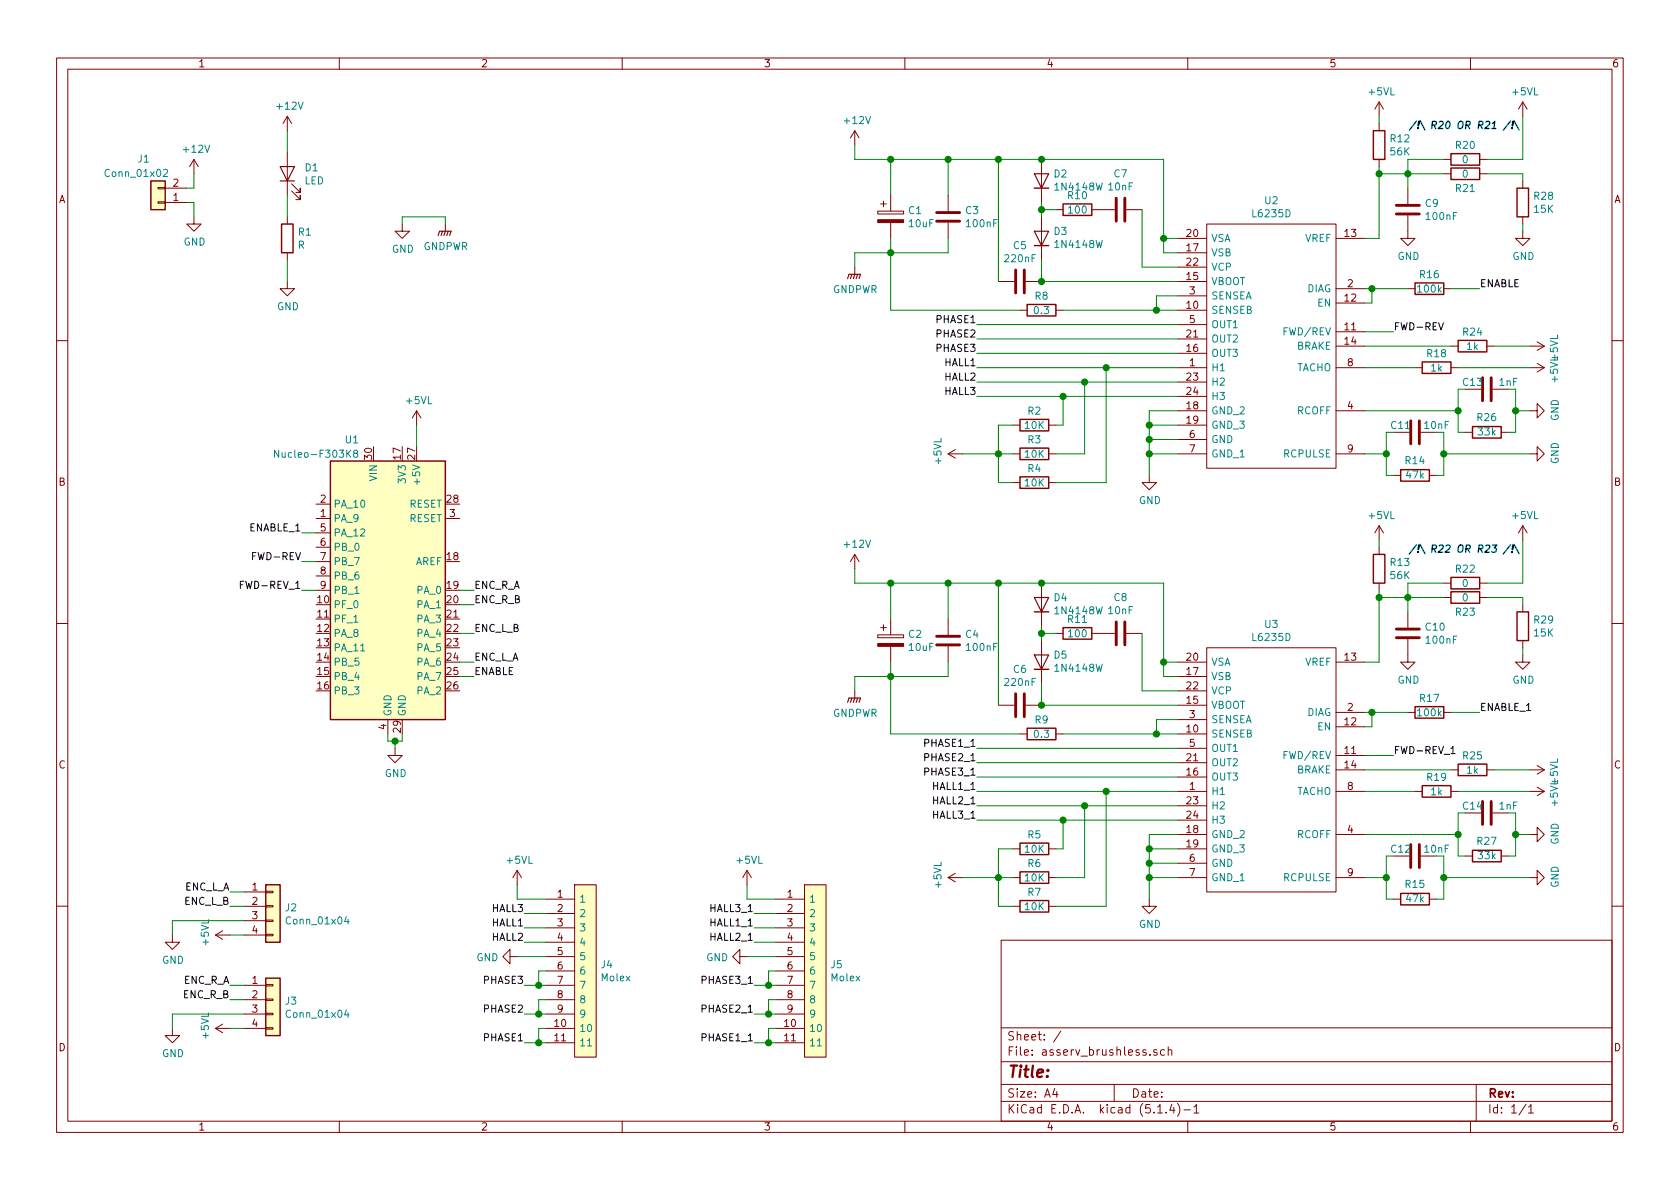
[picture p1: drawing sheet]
<svg xmlns="http://www.w3.org/2000/svg" width="297mm" height="210mm" viewBox="0 0 297 210" stroke-linecap="round" stroke-linejoin="round" font-family="sans-serif">
<g fill="none" stroke="#840000" stroke-width=".18">
<path d="M10 10.3h277v189.9h-277zM12 12.2h273v186.1h-273zM60 10.3v1.9M110 10.3v1.9M160 10.3v1.9M210 10.3v1.9M243.8 18v2.6M243.8 18l-.7 1.3M243.8 18l.8 1.3M260 10.3v1.9M269.2 18v2.6M269.2 18l-.7 1.3"/>
<path d="M269.2 18l.8 1.3M27.9 33.1h1.3v.3h-1.3zM27.9 35.7h1.3v.2h-1.3zM29.2 35.8h3.8M29.2 33.3h3.8M34.3 38.3v1.3h1.3l-1.3 1.3-1.3-1.3h1.3M34.3 28.2l-.8 1.3M34.3 28.2v2.5M34.3 28.2l.8 1.3M50.8 20.6l-.8 1.2M50.8 20.6v2.5M50.8 26.9v7.6"/>
<path d="M50.8 38.3v1.3M50.8 20.6l.8 1.2M51.6 33.8l1.5 1.5v-.8v.8h-.8M51.6 32.5l1.5 1.5v-.7v.7h-.8M71.1 39.6v1.3h1.3l-1.3 1.3-1.3-1.3h1.3M78.7 39.6v1.3M151.1 23.1v2.5M151.1 23.1l-.7 1.3M151.1 23.1l.8 1.3M155.2 37.3h4.6v.5h-4.6zM155.7 36.1h1M156.2 35.6v1"/>
<path d="M157.5 34.5v2.8M157.5 39.4v2.8M167.6 34.5v2.8M167.6 39.4v2.8M184.1 28.2v7.6M184.1 38.3v7.7M186.7 37.1h1.3M193 37.1h4.1M199.1 37.1h2.8M213.4 39.6h22.8v43.2h-22.8zM243.8 21.8v1.3M243.8 28.2v1.3"/>
<path d="M248.9 38.1v4.1h1.3l-1.3 1.2-1.3-1.2h1.3M248.9 33.3v2.8M255.3 28.2h1.2M255.3 30.7h1.2M261.6 28.2h1.3M261.6 30.7h1.3M269.2 32v1.3M269.2 38.3v1.3M50.8 49.8v1.2h1.3l-1.3 1.3-1.3-1.3h1.3M50.8 44.7v1.3M151.1 47.2v1.3M176.5 49.8h2.8"/>
<path d="M180.3 54.9h1.3M181.4 49.8h2.7M186.7 54.9h1.3M208.3 54.9h5.1M208.3 42.2h5.1M208.3 49.8h5.1M208.3 44.7h5.1M208.3 59.9h5.1M208.3 47.2h5.1M208.3 52.3h5.1M208.3 57.4h5.1M236.2 58.7h5.1"/>
<path d="M236.2 53.6h5.1M236.2 42.2h5.1M236.2 51h5.1M248.9 51h1.3M255.3 51h1.2M269.2 40.9v1.3h1.3l-1.3 1.2-1.2-1.2h1.2M10 60.2h2M73.7 72.6l-.8 1.3M73.7 72.6v2.6M73.7 72.6l.7 1.3M168.9 79.5l-1.3 .8M179.1 75.2h1.2"/>
<path d="M185.4 75.2h1.3M208.3 65h5.1M208.3 62.5h5.1M208.3 72.6h5.1M208.3 75.2h5.1M208.3 67.6h5.1M208.3 70.1h5.1M208.3 77.7h5.1M236.2 65h5.1M236.2 61.2h5.1M236.2 72.6h5.1M250.2 65h1.3"/>
<path d="M251.2 76.4h2.8M256.5 65h1.3M256.5 61.2h1.3M259.1 76.4h1.2M262.9 61.2h1.3M263.9 68.8h2.8M265.4 76.4h1.3M270.5 72.6h1.3v-1.2l1.2 1.2-1.2 1.3v-1.3M270.5 65h2.5M270.5 61.2h2.5M271.8 60.4l1.2 .8M271.8 64.3l1.2 .7"/>
<path d="M273 61.2l-1.2 .8M273 65l-1.2 .8M285 60.2h2M55.9 91.7h2.5M55.9 89.1h2.5M55.9 94.2h2.5M55.9 96.8h2.5M55.9 99.3h2.5M78.7 91.7h2.6M151.1 98v2.6M151.1 98l-.7 1.3M151.1 98l.8 1.3"/>
<path d="M167.6 80.3h2.6M167.6 80.3l1.3 .7M179.1 80.3h1.2M179.1 85.3h1.2M185.4 80.3h1.3M185.4 85.3h1.3M203.2 84.1v1.2h1.3l-1.3 1.3-1.3-1.3h1.3M208.3 80.3h5.1M236.2 80.3h5.1M243.8 93v2.5M243.8 96.8v1.2M243.8 93l-.7 1.2"/>
<path d="M243.8 93l.8 1.2M246.4 84.1h1.2M252.7 84.1h1.3M269.2 93v2.5M269.2 93l-.7 1.2M269.2 93l.8 1.2M270.5 80.3h1.3v-1.3l1.2 1.3-1.2 1.2v-1.2M10 110.3h2M55.9 101.8h2.5M55.9 104.4h2.5M155.2 112.3h4.6v.5h-4.6zM155.7 111h1"/>
<path d="M156.2 110.5v1M157.5 109.5v2.8M157.5 114.3v2.8M167.6 109.5v2.8M167.6 114.3v2.8M184.1 103.1v7.6M184.1 113.3v7.6M186.7 112h1.3M193 112h4.1M199.1 112h2.8M208.3 117.1h5.1M208.3 119.6h5.1"/>
<path d="M213.4 114.5h22.8v43.2h-22.8zM236.2 117.1h5.1M243.8 103.1v1.3M248.9 113v4.1h1.3l-1.3 1.3-1.3-1.3h1.3M248.9 108.2v2.8M255.3 103.1h1.2M255.3 105.7h1.2M261.6 103.1h1.3M261.6 105.7h1.3M269.2 115.8v1.3h1.3l-1.3 1.3-1.2-1.3h1.2M269.2 106.9v1.3M269.2 113.3v1.2"/>
<path d="M285 110.3h2M68.6 127.2v2.6M69.8 132.3v1.3h1.3l-1.3 1.3-1.2-1.3h1.2M151.1 122.2v1.2M176.5 124.7h2.8M180.3 129.8h1.3M181.4 124.7h2.7M186.7 129.8h1.3M208.3 139.9h5.1M208.3 129.8h5.1M208.3 124.7h5.1M208.3 137.4h5.1"/>
<path d="M208.3 134.9h5.1M208.3 122.2h5.1M208.3 127.2h5.1M208.3 132.3h5.1M236.2 139.9h5.1M236.2 133.6h5.1M236.2 128.5h5.1M236.2 136.1h5.1M236.2 126h5.1M248.9 126h1.3M250.2 139.9h1.3M255.3 126h1.2"/>
<path d="M256.5 139.9h1.3M256.5 136.1h1.3M262.9 136.1h1.3M270.5 139.9h2.5M270.5 136.1h2.5M271.8 135.4l1.2 .7M271.8 139.2l1.2 .7M273 136.1l-1.2 .8M273 139.9l-1.2 .8M43.2 157.7h3.8M47 157.6h1.3v.3h-1.3zM91.4 153.9l-.7 1.3"/>
<path d="M91.4 153.9v2.6M91.4 153.9l.8 1.3M96.5 159h5.1M101.6 156.5h3.8v30.4h-3.8zM132.1 153.9l-.8 1.3M132.1 153.9v2.6M132.1 153.9l.7 1.3M137.2 159h5M142.2 156.5h3.8v30.4h-3.8zM167.6 155.2h2.6M167.6 155.2l1.3 .8M168.9 154.4l-1.3 .8"/>
<path d="M179.1 150.1h1.2M179.1 155.2h1.2M185.4 150.1h1.3M185.4 155.2h1.3M203.2 159v1.3h1.3l-1.3 1.2-1.3-1.2h1.3M208.3 150.1h5.1M208.3 155.2h5.1M208.3 147.6h5.1M208.3 142.5h5.1M208.3 145h5.1M208.3 152.6h5.1M236.2 155.2h5.1"/>
<path d="M236.2 147.6h5.1M246.4 159h1.2M251.2 151.4h2.8M252.7 159h1.3M259.1 151.4h1.2M263.9 143.8h2.8M265.4 151.4h1.3M270.5 155.2h1.3v-1.3l1.2 1.3-1.2 1.3v-1.3M270.5 147.6h1.3v-1.3l1.2 1.3-1.2 1.2v-1.2M10 160.2h2M30.5 165.3v1.3h1.2l-1.2 1.3-1.3-1.3h1.3M38.1 165.3h2.5"/>
<path d="M38.1 165.3l1.3 .8M39.4 164.6l-1.3 .7M43.2 160.3h3.8M43.2 162.8h3.8M43.2 165.3h3.8M43.2 174.2h3.8M43.2 176.8h3.8M43.2 179.3h3.8M47 165.2h1.3v.3h-1.3zM47 162.7h1.3v.2h-1.3zM47 160.1h1.3v.3h-1.3zM47 179.2h1.3v.2h-1.3z"/>
<path d="M47 174.1h1.3v.3h-1.3zM47 176.7h1.3v.2h-1.3zM90.2 169.2v-1.3l-1.3 1.3 1.3 1.2v-1.2h1.2M96.5 174.2h5.1M96.5 176.8h5.1M96.5 179.3h5.1M96.5 161.5h5.1M96.5 164.1h5.1M96.5 166.6h5.1M96.5 169.2h5.1M96.5 171.7h5.1M130.8 169.2v-1.3l-1.3 1.3 1.3 1.2v-1.2h1.3"/>
<path d="M137.2 174.2h5M137.2 176.8h5M137.2 179.3h5M137.2 161.5h5M137.2 164.1h5M137.2 166.6h5M137.2 169.2h5M137.2 171.7h5M177 166.3h108v32h-108zM179.1 160.3h1.2M185.4 160.3h1.3M285 160.2h2"/>
<path d="M30.5 181.9v1.2h1.2l-1.2 1.3-1.3-1.3h1.3M38.1 181.9h2.5M38.1 181.9l1.3 .7M39.4 181.1l-1.3 .8M43.2 181.9h3.8M47 181.7h1.3v.3h-1.3zM60 198.3v1.9M96.5 181.9h5.1M96.5 184.4h5.1M110 198.3v1.9M137.2 181.9h5M137.2 184.4h5"/>
<path d="M160 198.3v1.9M177 194.8h108M177 191.8h108M177 187.8h108M177 181.8h108M186.5 192.5l-.4 1h1M186.8 193v1M187.6 182.3l-1.3 2M197 191.8v3M203.3 186.5v.1M204.5 185.7a.37 .37 0 0 0-.5 .1v.2l.5 .2 .1 .1-.2 .3-.4-.1M204.7 196.8h.8"/>
<path d="M205.9 185.7l-.4-.1-.3 .3 .1 .6 .2 .1 .4-.1M206.2 196.7v.1M206.6 185.7a.37 .37 0 0 1 .6 .1v.8M206.6 185.1v1.5M207.2 195.2l-.4 1.1h.9M207.5 195.8v1M208.2 195.1a1.71 1.71 0 0 1 0 2.3M209.3 196.3h1.2M210 198.3v1.9M211.1 195.8l.4-.5v1.5M211.1 196.8h.9M260 198.3v1.9"/>
<path d="M261 191.8v6.5M269.8 195.2l-1.2 2M270.3 195.8l.4-.5v1.5M270.3 196.8h.8"/>
</g>
<g fill="none" stroke="#840000" stroke-width=".51">
<path d="M165.6 39.1h4.1M165.6 37.6h4.1M197.4 35v4.1M198.9 35v4.1M246.9 37.8h4.1M246.9 36.3h4.1M179.6 47.7v4.1M181.1 47.7v4.1M249.4 74.4v4.1M251 74.4v4.1M262.1 66.8v4.1M263.7 66.8v4.1"/>
<path d="M165.6 114h4.1M165.6 112.5h4.1M197.4 110v4M198.9 110v4M246.9 112.8h4.1M246.9 111.2h4.1M179.6 122.7v4M181.1 122.7v4M249.4 149.3v4.1M251 149.3v4.1M262.1 141.7v4.1M263.7 141.7v4.1"/>
</g>
<g fill="none" stroke="#840000" stroke-width=".25">
<path d="M26.7 32h2.5v5.1h-2.5zM49.8 39.6h2v5.1h-2zM182.9 33.3h2.5M188 36.1h5v2h-5zM242.8 23.1h2.1v5.1h-2.1zM256.5 27.2h5.1v2h-5.1zM256.5 29.7h5.1v2h-5.1zM268.2 33.3h2.1v5h-2.1zM181.6 53.8h5.1v2.1h-5.1zM182.9 43.4h2.5M250.2 50h5.1v2.1h-5.1zM180.3 79.2h5.1v2.1h-5.1z"/>
<path d="M180.3 74.2h5.1v2h-5.1zM251.5 64h5v2h-5zM257.8 60.2h5.1v2h-5.1zM260.3 75.4h5.1v2.1h-5.1zM58.4 81.5h20.3v45.7h-20.3zM180.3 84.3h5.1v2.1h-5.1zM242.8 98h2.1v5.1h-2.1zM247.6 83.1h5.1v2h-5.1zM182.9 108.2h2.5M182.9 118.4h2.5M188 111h5v2h-5zM256.5 102.1h5.1v2h-5.1z"/>
<path d="M256.5 104.6h5.1v2.1h-5.1zM268.2 108.2h2.1v5.1h-2.1zM181.6 128.8h5.1v2h-5.1zM250.2 125h5.1v2h-5.1zM251.5 138.9h5v2.1h-5zM257.8 135.1h5.1v2.1h-5.1zM47 156.5h2.5v10.1h-2.5zM180.3 149.1h5.1v2h-5.1zM180.3 154.2h5.1v2h-5.1zM180.3 159.3h5.1v2h-5.1zM247.6 158h5.1v2h-5.1zM260.3 150.4h5.1v2h-5.1z"/>
<path d="M47 173h2.5v10.1h-2.5z"/>
</g>
<g fill="none" stroke="#840000" stroke-width=".2">
<path d="M49.5 29.5h2.6l-1.3 2.5zM49.5 32h2.6M182.9 30.7h2.5l-1.3 2.6zM77.5 41.7l.2-.8h2.1l-.3 .8M78.2 40.9l-.2 .8M78.7 40.9l-.2 .8M79.2 40.9l-.2 .8M149.9 49.3l.2-.8h2l-.2 .8M150.6 48.5l-.2 .8M151.1 48.5l-.2 .8M151.6 48.5l-.2 .8M182.9 40.9h2.5l-1.3 2.5z"/>
<path d="M182.9 105.7h2.5l-1.3 2.5zM182.9 115.8h2.5l-1.3 2.6zM149.9 124.2l.2-.8h2l-.2 .8M150.6 123.4l-.2 .8M151.1 123.4l-.2 .8M151.6 123.4l-.2 .8"/>
</g>
<g fill="#ffffc2" stroke="#ffffc2" stroke-width=".18">
<path d="M47 156.5h2.5v10.1h-2.5z"/>
<path d="M47 173h2.5v10.1h-2.5z"/>
<path d="M101.6 156.5h3.8v30.4h-3.8z"/>
<path d="M142.2 156.5h3.8v30.4h-3.8z"/>
<path d="M58.4 81.5h20.3v45.7h-20.3z"/>
<path d="M26.7 32h2.5v5.1h-2.5z"/>
</g>
<path d="M28.9 30.1l.5-.2 .2 .4v.2l-.8 .7h.8M49.3 79.6v1.3l-.8-1.3v1.3M62.8 80.2l-.3-.3 .1-.2 .4-.1 .2 .1v.3l-.6 .2-.1 .2v.2l.3 .3 .3-.1 .1-.2v-.3l-.2-.1M274.1 139l1.3 .4-1.3 .5M274.1 140.3v.6l.6 .1-.1-.2 .1-.5h.6l.1 .2-.1 .5M274.4 142h1M274.9 141.5v1M61.2 162.1l-.3 .9h.8M61.2 178.6l-.3 .9h.8M61.5 162.6v.8M61.5 179.1v.8" fill="none" stroke="#008484" stroke-width=".18"/>
<g fill="#840000" stroke="#840000" stroke-width=".18">
<path d="M155.2 113.8h4.6v.5h-4.6z"/>
<path d="M155.2 38.9h4.6v.5h-4.6z"/>
</g>
<g fill="none" stroke="#008400" stroke-width=".18">
<path d="M33 35.8h1.3v2.5M34.3 30.7v2.6h-1.3M50.8 23.1v3.8M50.8 34.5v3.8M71.1 39.6v-1.3h7.6v1.3M151.1 25.6v2.6h54.6v16.5h2.6M157.5 28.2v6.3M167.6 28.2v6.3M176.5 28.2v21.6M184.1 35.8v2.5M184.1 37.1h2.6M201.9 37.1v10.1h6.4"/>
<path d="M243.8 20.6v1.2M243.8 29.5v12.7h-2.5M243.8 30.7h11.5M255.3 28.2h-6.4v5.1M262.9 30.7h6.3v1.3M269.2 20.6v7.6h-6.3M269.2 39.6v1.3M50.8 46v3.8M157.5 42.2v12.7h22.8M167.6 42.2v2.5h-16.5v2.5M172.7 57.4h35.6M172.7 59.9h35.6"/>
<path d="M184.1 46v3.8h24.2M188 54.9h20.3M205.7 42.2h2.6M208.3 52.3h-3.8v2.6M241.3 58.7h5.1M241.3 51h7.6M242.6 51v2.6h-1.3M256.5 51h5.1M73.7 75.2v3.8M172.7 62.5h35.6M172.7 65h35.6M172.7 67.6h35.6"/>
<path d="M172.7 70.1h35.6M179.1 75.2h-2.6v10.1h2.6M188 70.1v5.1h-1.3M191.8 67.6v12.7h-5.1M195.6 65v20.3h-8.9M203.2 77.7h5.1M203.2 75.2h5.1M208.3 72.6h-5.1v11.5M241.3 72.6h16.5M241.3 65h8.9M241.3 61.2h15.2M246.4 76.4h-1.3v7.7h1.3"/>
<path d="M255.3 76.4v7.7h-1.3M257.8 65h12.7M259.1 68.8h-1.3v7.6h1.3M264.2 61.2h6.3M268 68.8v7.6h-1.3M268 72.6h2.5M53.3 99.3h2.6M53.3 94.2h2.6M170.2 80.3h8.9M203.2 80.3h5.1M241.3 80.3h3.8M243.8 95.5v1.3"/>
<path d="M255.3 80.3h15.2M269.2 95.5v7.6h-6.3M53.3 104.4h2.6M81.3 104.4h2.5M81.3 106.9h2.5M81.3 112h2.5M81.3 117.1h2.5M81.3 119.6h2.5M151.1 100.6v2.5h54.6v16.5h2.6M157.5 117.1v12.7h22.8M157.5 103.1v6.4M167.6 117.1v2.5h-16.5v2.6"/>
<path d="M167.6 103.1v6.4M176.5 103.1v21.6M184.1 110.7v2.6M184.1 112h2.6M201.9 112v10.2h6.4M205.7 117.1h2.6M243.8 104.4v12.7h-2.5M243.8 105.7h11.5M255.3 103.1h-6.4v5.1M262.9 105.7h6.3v1.2M269.2 114.5v1.3M68.6 129.8v1.3h2.5v-1.3"/>
<path d="M69.8 131.1v1.2M172.7 139.9h35.6M172.7 132.3h35.6M172.7 134.9h35.6M172.7 137.4h35.6M184.1 120.9v3.8h24.2M188 129.8h20.3M195.6 139.9v20.4h-8.9M208.3 127.2h-3.8v2.6M241.3 139.9h8.9M241.3 136.1h15.2M241.3 133.6h5.1"/>
<path d="M241.3 126h7.6M242.6 126v2.5h-1.3M256.5 126h5.1M257.8 139.9h12.7M264.2 136.1h6.3M40.6 157.7h2.6M91.4 156.5v2.5h5.1M132.1 156.5v2.5h5.1M170.2 155.2h8.9M172.7 142.5h35.6M172.7 145h35.6M179.1 150.1h-2.6v10.2h2.6"/>
<path d="M188 145v5.1h-1.3M191.8 142.5v12.7h-5.1M203.2 150.1h5.1M203.2 152.6h5.1M203.2 155.2h5.1M208.3 147.6h-5.1v11.4M241.3 155.2h3.8M241.3 147.6h16.5M246.4 151.4h-1.3v7.6h1.3M255.3 151.4v7.6h-1.3M255.3 155.2h15.2M259.1 143.8h-1.3v7.6h1.3"/>
<path d="M268 143.8v7.6h-1.3M268 147.6h2.5M40.6 174.2h2.6M40.6 176.8h2.6M40.6 165.3h2.6M40.6 160.3h2.6M43.2 179.3h-12.7v2.6M43.2 162.8h-12.7v2.5M91.4 169.2h5.1M92.7 174.2h3.8M92.7 179.3h3.8M92.7 166.6h3.8"/>
<path d="M92.7 164.1h3.8M92.7 161.5h3.8M96.5 171.7h-1.3v2.5M96.5 176.8h-1.3v2.5M132.1 169.2h5.1M133.3 174.2h3.9M133.3 179.3h3.9M133.3 166.6h3.9M133.3 164.1h3.9M133.3 161.5h3.9M137.2 171.7h-1.3v2.5M137.2 176.8h-1.3v2.5"/>
<path d="M40.6 181.9h2.6M92.7 184.4h3.8M96.5 181.9h-1.3v2.5M133.3 184.4h3.9M137.2 181.9h-1.3v2.5"/>
</g>
<path d="M254.4 57.1l.4 1.2 .4-1.2M42.5 103.4h.4M43.1 102.8h-.6v1.3M256.5 132.4l.4-.4v1.3M256.5 133.3h.8" fill="none" stroke="#000" stroke-width=".18"/>
<path d="M263.8 22.7h.7M263.9 21.8l.4-.3-.2 1.2M267.1 21.4l-1.3 1.6M267.4 22.6l-.1 .1M267.5 21.5l-.1 .7M267.7 21.3l.9 1.7M263.9 96.4h.8l-.5 .5 .3 .1v.4l-.2 .3-.6-.2M267.1 96.3l-1.3 1.7M267.4 97.5l-.1 .2M267.5 96.4l-.1 .8M267.7 96.3l.9 1.6" fill="none" stroke="#0000c2" stroke-width=".25"/>
<g fill="#008400" stroke="#008400" stroke-width=".25">
<circle cx="167.6" cy="28.2" r=".51"/>
<circle cx="242.6" cy="51" r=".51"/>
<circle cx="157.5" cy="44.7" r=".51"/>
<circle cx="268" cy="72.6" r=".51"/>
<circle cx="245.1" cy="80.3" r=".51"/>
<circle cx="257.8" cy="72.6" r=".51"/>
<circle cx="205.7" cy="42.2" r=".51"/>
<circle cx="255.3" cy="155.2" r=".51"/>
<circle cx="176.5" cy="155.2" r=".51"/>
<circle cx="248.9" cy="105.7" r=".51"/>
<circle cx="242.6" cy="126" r=".51"/>
<circle cx="184.2" cy="49.8" r=".51"/>
<circle cx="184.2" cy="28.2" r=".51"/>
<circle cx="157.5" cy="28.2" r=".51"/>
<circle cx="176.5" cy="28.2" r=".51"/>
<circle cx="184.2" cy="37.1" r=".51"/>
<circle cx="176.5" cy="80.3" r=".51"/>
<circle cx="184.2" cy="103.1" r=".51"/>
<circle cx="268" cy="147.6" r=".51"/>
<circle cx="188" cy="70.1" r=".51"/>
<circle cx="204.5" cy="54.9" r=".51"/>
<circle cx="191.8" cy="67.6" r=".51"/>
<circle cx="195.6" cy="65" r=".51"/>
<circle cx="257.8" cy="147.6" r=".51"/>
<circle cx="95.3" cy="184.4" r=".51"/>
<circle cx="95.3" cy="179.3" r=".51"/>
<circle cx="176.5" cy="103.1" r=".51"/>
<circle cx="95.3" cy="174.2" r=".51"/>
<circle cx="157.5" cy="103.1" r=".51"/>
<circle cx="204.5" cy="129.8" r=".51"/>
<circle cx="157.5" cy="119.6" r=".51"/>
<circle cx="167.6" cy="103.1" r=".51"/>
<circle cx="245.1" cy="155.2" r=".51"/>
<circle cx="184.2" cy="124.7" r=".51"/>
<circle cx="205.7" cy="117.1" r=".51"/>
<circle cx="69.9" cy="131.1" r=".51"/>
<circle cx="195.6" cy="139.9" r=".51"/>
<circle cx="243.8" cy="105.7" r=".51"/>
<circle cx="243.8" cy="30.7" r=".51"/>
<circle cx="191.8" cy="142.5" r=".51"/>
<circle cx="203.2" cy="150.1" r=".51"/>
<circle cx="135.9" cy="184.4" r=".51"/>
<circle cx="188" cy="145" r=".51"/>
<circle cx="135.9" cy="179.3" r=".51"/>
<circle cx="203.2" cy="152.6" r=".51"/>
<circle cx="203.2" cy="155.2" r=".51"/>
<circle cx="203.2" cy="75.2" r=".51"/>
<circle cx="135.9" cy="174.2" r=".51"/>
<circle cx="184.2" cy="112" r=".51"/>
<circle cx="203.2" cy="77.7" r=".51"/>
<circle cx="203.2" cy="80.3" r=".51"/>
<circle cx="248.9" cy="30.7" r=".51"/>
<circle cx="255.3" cy="80.3" r=".51"/>
</g>
<text font-size="2.8" fill="#840000" x="178" y="190.5">Title:</text>
<g font-size="2.1" fill="#840000">
<text x="178" y="184">Sheet: /</text>
<text x="178" y="186.7">File: asserv_brushless.sch</text>
<text x="178" y="196.9">KiCad E.D.A. kicad (5.1.4)-1</text>
<text x="178" y="194.1">Size: A4</text>
<text x="200" y="194.1">Date:</text>
<text x="263" y="194.1">Rev:</text>
<text x="263" y="196.9">Id: 1/1</text>
</g>
<g font-size="1.8" fill="#840000">
<text x="35" y="11.9">1</text>
<text x="85" y="11.9">2</text>
<text x="135" y="11.9">3</text>
<text x="185" y="11.9">4</text>
<text x="235" y="11.9">5</text>
<text x="285" y="11.9">6</text>
<text x="10.4" y="35.9">A</text>
<text x="30.6" y="35.6">1</text>
<text x="30.6" y="33">2</text>
<text x="285.4" y="35.9">A</text>
<text x="209.9" y="41.9">20</text>
<text x="237.8" y="41.9">13</text>
<text x="209.9" y="44.4">17</text>
<text x="209.9" y="47">22</text>
<text x="209.9" y="49.5">15</text>
<text x="210.3" y="52.1">3</text>
<text x="237.8" y="53.3">12</text>
<text x="238.3" y="50.8">2</text>
<text x="209.9" y="54.6">10</text>
<text x="209.9" y="59.7">21</text>
<text x="210.3" y="57.1">5</text>
<text x="237.8" y="58.4">11</text>
<text x="209.9" y="62.2">16</text>
<text x="210.3" y="64.8">1</text>
<text x="237.8" y="61">14</text>
<text x="238.3" y="64.8">8</text>
<text x="209.9" y="67.3">23</text>
<text x="209.9" y="69.8">24</text>
<text x="209.9" y="72.4">18</text>
<text x="209.9" y="74.9">19</text>
<text x="210.3" y="77.5">6</text>
<text x="238.3" y="72.4">4</text>
<text x="65.8" y="81.2" transform="rotate(-90 65.8 81.2)">30</text>
<text x="70.9" y="81.2" transform="rotate(-90 70.9 81.2)">17</text>
<text x="73.4" y="81.2" transform="rotate(-90 73.4 81.2)">27</text>
<text x="210.3" y="80">7</text>
<text x="238.3" y="80">9</text>
<text x="10.4" y="85.9">B</text>
<text x="56.7" y="88.9">2</text>
<text x="79" y="88.9">28</text>
<text x="285.4" y="85.9">B</text>
<text x="56.7" y="91.4">1</text>
<text x="56.7" y="94">5</text>
<text x="79.5" y="91.4">3</text>
<text x="56.7" y="96.5">6</text>
<text x="56.7" y="99.1">7</text>
<text x="56.7" y="101.6">8</text>
<text x="79" y="99.1">18</text>
<text x="56.2" y="106.7">10</text>
<text x="56.7" y="104.1">9</text>
<text x="79" y="104.1">19</text>
<text x="79" y="106.7">20</text>
<text x="56.2" y="109.2">11</text>
<text x="56.2" y="111.8">12</text>
<text x="79" y="109.2">21</text>
<text x="79" y="111.8">22</text>
<text x="56.2" y="114.3">13</text>
<text x="56.2" y="116.8">14</text>
<text x="56.2" y="119.4">15</text>
<text x="79" y="114.3">23</text>
<text x="79" y="116.8">24</text>
<text x="79" y="119.4">25</text>
<text x="209.9" y="119.4">17</text>
<text x="209.9" y="116.8">20</text>
<text x="237.8" y="116.8">13</text>
<text x="56.2" y="121.9">16</text>
<text x="79" y="121.9">26</text>
<text x="209.9" y="124.5">15</text>
<text x="209.9" y="121.9">22</text>
<text x="238.3" y="125.7">2</text>
<text x="68.3" y="129" transform="rotate(-90 68.3 129)">4</text>
<text x="70.9" y="129.5" transform="rotate(-90 70.9 129.5)">29</text>
<text x="209.9" y="129.5">10</text>
<text x="210.3" y="127">3</text>
<text x="237.8" y="128.3">12</text>
<text x="10.4" y="135.9">C</text>
<text x="209.9" y="137.2">16</text>
<text x="209.9" y="134.6">21</text>
<text x="210.3" y="132.1">5</text>
<text x="237.8" y="133.3">11</text>
<text x="237.8" y="135.9">14</text>
<text x="285.4" y="135.9">C</text>
<text x="209.9" y="142.2">23</text>
<text x="210.3" y="139.7">1</text>
<text x="238.3" y="139.7">8</text>
<text x="209.9" y="147.3">18</text>
<text x="209.9" y="149.9">19</text>
<text x="209.9" y="144.8">24</text>
<text x="238.3" y="147.3">4</text>
<text x="210.3" y="152.4">6</text>
<text x="210.3" y="154.9">7</text>
<text x="238.3" y="154.9">9</text>
<text x="44.6" y="157.5">1</text>
<text x="44.6" y="160">2</text>
<text x="98.6" y="158.7">1</text>
<text x="98.6" y="161.3">2</text>
<text x="139.2" y="158.7">1</text>
<text x="139.2" y="161.3">2</text>
<text x="44.6" y="162.6">3</text>
<text x="44.6" y="165.1">4</text>
<text x="98.6" y="163.8">3</text>
<text x="98.6" y="166.4">4</text>
<text x="139.2" y="163.8">3</text>
<text x="139.2" y="166.4">4</text>
<text x="44.6" y="174">1</text>
<text x="98.6" y="168.9">5</text>
<text x="98.6" y="171.4">6</text>
<text x="98.6" y="174">7</text>
<text x="139.2" y="168.9">5</text>
<text x="139.2" y="171.4">6</text>
<text x="139.2" y="174">7</text>
<text x="44.6" y="176.5">2</text>
<text x="44.6" y="179.1">3</text>
<text x="98.6" y="176.5">8</text>
<text x="98.6" y="179.1">9</text>
<text x="139.2" y="176.5">8</text>
<text x="139.2" y="179.1">9</text>
<text x="10.4" y="185.9">D</text>
<text x="44.6" y="181.6">4</text>
<text x="98.1" y="181.6">10</text>
<text x="98.1" y="184.1">11</text>
<text x="138.7" y="181.6">10</text>
<text x="138.7" y="184.1">11</text>
<text x="285.4" y="185.9">D</text>
<text x="35" y="199.9">1</text>
<text x="85" y="199.9">2</text>
<text x="135" y="199.9">3</text>
<text x="185" y="199.9">4</text>
<text x="235" y="199.9">5</text>
<text x="285" y="199.9">6</text>
</g>
<g font-size="1.8" fill="#008484">
<text x="242.1" y="16.9">+5VL</text>
<text x="267.5" y="16.9">+5VL</text>
<text x="49.1" y="19.4">+12V</text>
<text x="149.4" y="21.9">+12V</text>
<text x="24.4" y="28.7">J1</text>
<text x="32.6" y="27">+12V</text>
<text x="245.9" y="25.2">R12</text>
<text x="245.9" y="27.5">56K</text>
<text x="257.5" y="26.3">R20</text>
<text x="258.6" y="28.9">0</text>
<text x="18.9" y="31.3">Conn_01x02</text>
<text x="53.8" y="32.6">LED</text>
<text x="54" y="30.3">D1</text>
<text x="186.4" y="31.4">D2</text>
<text x="186.7" y="33.7">1N4148W</text>
<text x="188.9" y="35.2">R10</text>
<text x="196.1" y="33.7">10nF</text>
<text x="197" y="31.4">C7</text>
<text x="257.5" y="34">R21</text>
<text x="258.6" y="31.4">0</text>
<text x="271.3" y="35.3">R28</text>
<text x="52.8" y="41.7">R1</text>
<text x="160.7" y="37.9">C1</text>
<text x="160.8" y="40.2">10uF</text>
<text x="170.8" y="37.9">C3</text>
<text x="171" y="40.2">100nF</text>
<text x="186.4" y="41.5">D3</text>
<text x="189" y="37.8">100</text>
<text x="221.6" y="38.4">L6235D</text>
<text x="223.7" y="36.1">U2</text>
<text x="252" y="36.6">C9</text>
<text x="252.3" y="38.9">100nF</text>
<text x="271.3" y="37.6">15K</text>
<text x="32.5" y="43.4">GND</text>
<text x="52.7" y="44">R</text>
<text x="69.3" y="44.7">GND</text>
<text x="74.8" y="44.2">GNDPWR</text>
<text x="177.8" y="46.4">220nF</text>
<text x="179.2" y="44.1">C5</text>
<text x="186.7" y="43.9">1N4148W</text>
<text x="214.1" y="45.3">VSB</text>
<text x="214.1" y="42.8">VSA</text>
<text x="214.1" y="47.9">VCP</text>
<text x="230.7" y="42.8">VREF</text>
<text x="247.1" y="46">GND</text>
<text x="267.4" y="46">GND</text>
<text x="147.2" y="51.8">GNDPWR</text>
<text x="183" y="53">R8</text>
<text x="214.1" y="50.4">VBOOT</text>
<text x="214.1" y="53">SENSEA</text>
<text x="231" y="51.7">DIAG</text>
<text x="250.8" y="51.7">100k</text>
<text x="251.1" y="49.2">R16</text>
<text x="49" y="54.9">GND</text>
<text x="182.9" y="55.5">0.3</text>
<text x="214.1" y="55.5">SENSEB</text>
<text x="214.1" y="58">OUT1</text>
<text x="227.3" y="59.3">FWD/REV</text>
<text x="233" y="54.2">EN</text>
<text x="258.7" y="59.4">R24</text>
<text x="214.1" y="65.7">H1</text>
<text x="214.1" y="63.1">OUT3</text>
<text x="214.1" y="60.6">OUT2</text>
<text x="229.2" y="61.8">BRAKE</text>
<text x="229.2" y="65.7">TACHO</text>
<text x="252.4" y="63.2">R18</text>
<text x="253" y="65.7">1k</text>
<text x="259.4" y="61.9">1k</text>
<text x="71.9" y="71.5">+5VL</text>
<text x="214.1" y="68.2">H2</text>
<text x="214.1" y="70.7">H3</text>
<text x="258.7" y="68.2">C13</text>
<text x="275.5" y="67.5" transform="rotate(-90 275.5 67.5)">+5VL+5VL</text>
<text x="181.3" y="75.9">10K</text>
<text x="181.8" y="73.3">R2</text>
<text x="214.1" y="73.3">GND_2</text>
<text x="214.1" y="75.8">GND_3</text>
<text x="229.4" y="73.3">RCOFF</text>
<text x="246" y="75.9">C11</text>
<text x="261.2" y="74.5">R26</text>
<text x="261.4" y="77">33k</text>
<text x="275.6" y="74.5" transform="rotate(-90 275.6 74.5)">GND</text>
<text x="49.5" y="80.9">Nucleo-F303K8</text>
<text x="61.1" y="78.4">U1</text>
<text x="166.5" y="82" transform="rotate(-90 166.5 82)">+5VL</text>
<text x="181.3" y="80.9">10K</text>
<text x="181.8" y="83.5">R4</text>
<text x="181.8" y="78.4">R3</text>
<text x="214.1" y="78.4">GND</text>
<text x="214.1" y="80.9">GND_1</text>
<text x="227" y="80.9">RCPULSE</text>
<text x="248.5" y="82.1">R14</text>
<text x="275.6" y="82.1" transform="rotate(-90 275.6 82.1)">GND</text>
<text x="58.9" y="89.8">PA_10</text>
<text x="66.7" y="85" transform="rotate(-90 66.7 85)">VIN</text>
<text x="71.8" y="85.2" transform="rotate(-90 71.8 85.2)">3V3</text>
<text x="72.3" y="89.8">RESET</text>
<text x="74.3" y="85.2" transform="rotate(-90 74.3 85.2)">+5V</text>
<text x="181.3" y="86">10K</text>
<text x="201.4" y="89.1">GND</text>
<text x="248.7" y="84.6">47k</text>
<text x="58.9" y="92.3">PA_9</text>
<text x="58.9" y="94.9">PA_12</text>
<text x="72.3" y="92.3">RESET</text>
<text x="242.1" y="91.8">+5VL</text>
<text x="267.5" y="91.8">+5VL</text>
<text x="58.9" y="97.4">PB_0</text>
<text x="58.9" y="99.9">PB_7</text>
<text x="73.4" y="99.9">AREF</text>
<text x="149.4" y="96.9">+12V</text>
<text x="245.9" y="100.1">R13</text>
<text x="257.5" y="101.3">R22</text>
<text x="58.9" y="107.6">PF_0</text>
<text x="58.9" y="102.5">PB_6</text>
<text x="58.9" y="105">PB_1</text>
<text x="73.8" y="105">PA_0</text>
<text x="73.8" y="107.6">PA_1</text>
<text x="186.4" y="106.3">D4</text>
<text x="197" y="106.3">C8</text>
<text x="245.9" y="102.4">56K</text>
<text x="258.6" y="103.8">0</text>
<text x="258.6" y="106.3">0</text>
<text x="58.9" y="110.1">PF_1</text>
<text x="58.9" y="112.6">PA_8</text>
<text x="73.8" y="110.1">PA_3</text>
<text x="73.8" y="112.6">PA_4</text>
<text x="160.7" y="112.8">C2</text>
<text x="170.8" y="112.8">C4</text>
<text x="186.7" y="108.6">1N4148W</text>
<text x="188.9" y="110.2">R11</text>
<text x="189" y="112.7">100</text>
<text x="196.1" y="108.6">10nF</text>
<text x="221.6" y="113.4">L6235D</text>
<text x="223.7" y="111">U3</text>
<text x="252.1" y="111.5">C10</text>
<text x="252.3" y="113.8">100nF</text>
<text x="257.5" y="108.9">R23</text>
<text x="271.3" y="110.3">R29</text>
<text x="271.3" y="112.6">15K</text>
<text x="58.9" y="115.2">PA_11</text>
<text x="58.9" y="117.7">PB_5</text>
<text x="73.8" y="115.2">PA_5</text>
<text x="73.8" y="117.7">PA_6</text>
<text x="160.8" y="115.1">10uF</text>
<text x="171" y="115.1">100nF</text>
<text x="179.2" y="119">C6</text>
<text x="186.4" y="116.5">D5</text>
<text x="186.7" y="118.8">1N4148W</text>
<text x="214.1" y="117.7">VSA</text>
<text x="230.7" y="117.7">VREF</text>
<text x="58.9" y="120.3">PB_4</text>
<text x="58.9" y="122.8">PB_3</text>
<text x="73.8" y="120.3">PA_7</text>
<text x="73.8" y="122.8">PA_2</text>
<text x="177.8" y="121.3">220nF</text>
<text x="214.1" y="125.3">VBOOT</text>
<text x="214.1" y="120.3">VSB</text>
<text x="214.1" y="122.8">VCP</text>
<text x="247.1" y="120.9">GND</text>
<text x="251.1" y="124.1">R17</text>
<text x="267.4" y="120.9">GND</text>
<text x="69.2" y="126.7" transform="rotate(-90 69.2 126.7)">GND</text>
<text x="71.8" y="126.7" transform="rotate(-90 71.8 126.7)">GND</text>
<text x="147.2" y="126.8">GNDPWR</text>
<text x="182.9" y="130.5">0.3</text>
<text x="183" y="127.9">R9</text>
<text x="214.1" y="130.4">SENSEB</text>
<text x="214.1" y="127.9">SENSEA</text>
<text x="231" y="126.6">DIAG</text>
<text x="233" y="129.2">EN</text>
<text x="250.8" y="126.7">100k</text>
<text x="68" y="137.4">GND</text>
<text x="214.1" y="135.5">OUT2</text>
<text x="214.1" y="133">OUT1</text>
<text x="227.3" y="134.2">FWD/REV</text>
<text x="229.2" y="136.8">BRAKE</text>
<text x="258.7" y="134.3">R25</text>
<text x="259.4" y="136.8">1k</text>
<text x="214.1" y="140.6">H1</text>
<text x="214.1" y="138">OUT3</text>
<text x="214.1" y="143.1">H2</text>
<text x="229.2" y="140.6">TACHO</text>
<text x="252.4" y="138.1">R19</text>
<text x="253" y="140.6">1k</text>
<text x="258.7" y="143.2">C14</text>
<text x="275.5" y="138.7" transform="rotate(-90 275.5 138.7)">+5VL</text>
<text x="181.8" y="148.3">R5</text>
<text x="214.1" y="148.2">GND_2</text>
<text x="214.1" y="145.7">H3</text>
<text x="229.4" y="148.2">RCOFF</text>
<text x="261.2" y="149.4">R27</text>
<text x="275.6" y="149.4" transform="rotate(-90 275.6 149.4)">GND</text>
<text x="89.7" y="152.7">+5VL</text>
<text x="130.3" y="152.7">+5VL</text>
<text x="181.3" y="150.8">10K</text>
<text x="181.3" y="155.9">10K</text>
<text x="181.8" y="153.3">R6</text>
<text x="214.1" y="150.7">GND_3</text>
<text x="214.1" y="153.3">GND</text>
<text x="214.1" y="155.8">GND_1</text>
<text x="227" y="155.8">RCPULSE</text>
<text x="246" y="150.8">C12</text>
<text x="261.4" y="151.9">33k</text>
<text x="50.5" y="161.2">J2</text>
<text x="102.4" y="159.6">1</text>
<text x="143" y="159.6">1</text>
<text x="166.5" y="156.9" transform="rotate(-90 166.5 156.9)">+5VL</text>
<text x="181.3" y="161">10K</text>
<text x="181.8" y="158.4">R7</text>
<text x="248.5" y="157">R15</text>
<text x="248.7" y="159.6">47k</text>
<text x="275.6" y="157" transform="rotate(-90 275.6 157)">GND</text>
<text x="36.9" y="167.1" transform="rotate(-90 36.9 167.1)">+5VL</text>
<text x="50.9" y="163.5">Conn_01x04</text>
<text x="102.4" y="162.2">2</text>
<text x="102.4" y="164.7">3</text>
<text x="102.4" y="167.3">4</text>
<text x="143" y="162.2">2</text>
<text x="143" y="164.7">3</text>
<text x="143" y="167.3">4</text>
<text x="201.4" y="164.1">GND</text>
<text x="28.7" y="170.4">GND</text>
<text x="84.2" y="170">GND</text>
<text x="102.4" y="169.8">5</text>
<text x="102.4" y="172.3">6</text>
<text x="106.3" y="171.2">J4</text>
<text x="106.4" y="173.5">Molex</text>
<text x="124.9" y="170">GND</text>
<text x="143" y="169.8">5</text>
<text x="143" y="172.3">6</text>
<text x="147" y="171.2">J5</text>
<text x="147" y="173.5">Molex</text>
<text x="50.5" y="177.7">J3</text>
<text x="50.9" y="180">Conn_01x04</text>
<text x="102.4" y="174.9">7</text>
<text x="102.4" y="177.4">8</text>
<text x="102.4" y="180">9</text>
<text x="143" y="174.9">7</text>
<text x="143" y="177.4">8</text>
<text x="143" y="180">9</text>
<text x="36.9" y="183.6" transform="rotate(-90 36.9 183.6)">+5VL</text>
<text x="102.4" y="182.5">10</text>
<text x="102.4" y="185">11</text>
<text x="143" y="182.5">10</text>
<text x="143" y="185">11</text>
<text x="28.7" y="186.9">GND</text>
</g>
<g font-size="1.8" fill="#0000c2">
<text x="248.9" y="22.8">/!\ R20 OR R21 /!\</text>
<text x="248.9" y="97.7">/!\ R22 OR R23 /!\</text>
</g>
<g font-size="1.8">
<text x="261.6" y="50.8">ENABLE</text>
<text x="165.6" y="57.1">PHASE1</text>
<text x="165.6" y="59.7">PHASE2</text>
<text x="246.4" y="58.4">FWD-REV</text>
<text x="165.6" y="62.2">PHASE3</text>
<text x="167" y="64.8">HALL1</text>
<text x="167" y="69.8">HALL3</text>
<text x="167" y="67.3">HALL2</text>
<text x="44.1" y="94">ENABLE_1</text>
<text x="45.1" y="99.1">FWD-REV</text>
<text x="43.1" y="104.1">FWD-REV_1</text>
<text x="83.8" y="106.7">ENC_R_B</text>
<text x="83.8" y="104.1">ENC_R_A</text>
<text x="83.8" y="111.8">ENC_L_B</text>
<text x="83.8" y="119.4">ENABLE</text>
<text x="83.8" y="116.8">ENC_L_A</text>
<text x="261.6" y="125.7">ENABLE_1</text>
<text x="163.7" y="132.1">PHASE1_1</text>
<text x="163.7" y="134.6">PHASE2_1</text>
<text x="163.7" y="137.2">PHASE3_1</text>
<text x="246.4" y="133.3">FWD-REV_1</text>
<text x="165" y="142.2">HALL2_1</text>
<text x="165" y="139.7">HALL1_1</text>
<text x="165" y="144.8">HALL3_1</text>
<text x="32.6" y="157.5">ENC_L_A</text>
<text x="32.6" y="160">ENC_L_B</text>
<text x="87" y="161.3">HALL3</text>
<text x="125.7" y="161.3">HALL3_1</text>
<text x="87" y="163.8">HALL1</text>
<text x="87" y="166.4">HALL2</text>
<text x="125.7" y="166.4">HALL2_1</text>
<text x="125.7" y="163.8">HALL1_1</text>
<text x="32.4" y="174">ENC_R_A</text>
<text x="85.6" y="174">PHASE3</text>
<text x="124.3" y="174">PHASE3_1</text>
<text x="32.4" y="176.5">ENC_R_B</text>
<text x="85.6" y="179.1">PHASE2</text>
<text x="124.3" y="179.1">PHASE2_1</text>
<text x="85.6" y="184.1">PHASE1</text>
<text x="124.3" y="184.1">PHASE1_1</text>
</g>
<g font-size="1.8" fill="#008400">
<text x="265.1" y="68.2">1nF</text>
<text x="251.9" y="75.9">10nF</text>
<text x="265.1" y="143.2">1nF</text>
<text x="251.9" y="150.8">10nF</text>
</g>
</svg>
